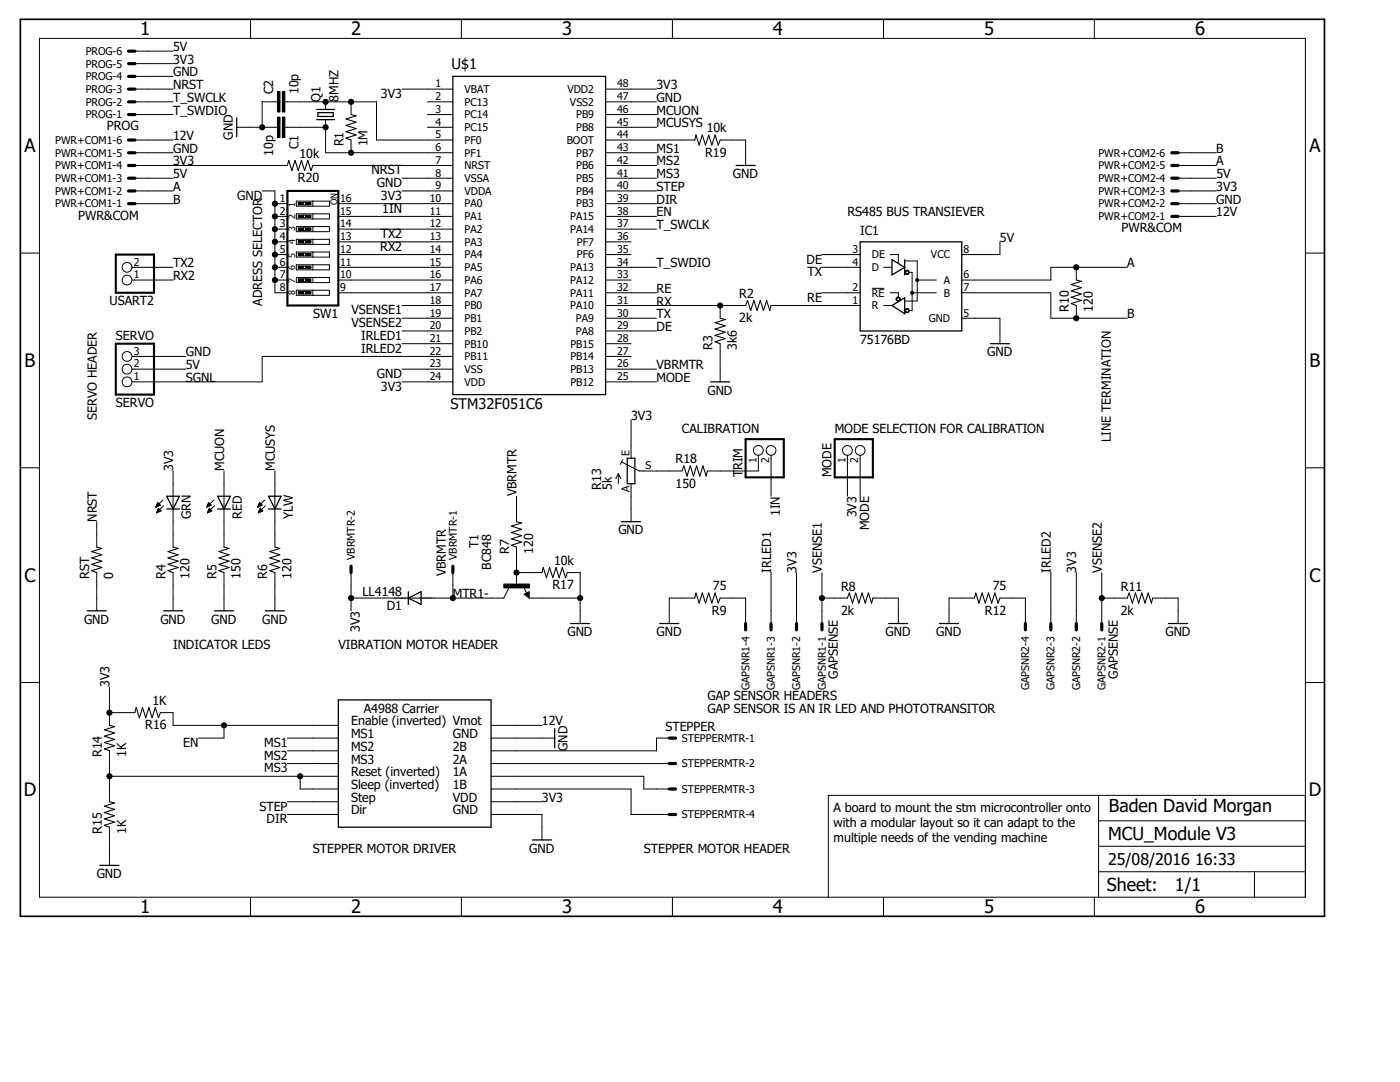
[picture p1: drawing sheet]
<svg xmlns="http://www.w3.org/2000/svg" width="279mm" height="216mm" viewBox="0 0 279 216" stroke-linecap="round" stroke-linejoin="round" font-family="sans-serif">
<path d="M3.5 3.5l261.2 179.9M264.7 3.5l-261.2 179.9" fill="none" stroke="#fff" stroke-width=".2"/>
<g fill="none" stroke="#000" stroke-width=".2">
<path d="M7.9 7.7h252.6v171.3h-252.6zM26.9 17.8h7.6M26.9 15.2h7.6M26.9 12.7h7.6M26.9 10.2h7.6M50 3.9v3.8M55.4 18.3h.5v4.1h-.5zM56.3 18.3h.6v4.1h-.6zM80.2 17.8h10.2M92.1 3.9v3.8M120.9 17.8h10.1M134.2 3.9v3.8"/>
<path d="M176.3 3.9v3.8M218.4 3.9v3.8M26.9 20.3h7.6M26.9 22.9h7.6M26.9 27.9h7.6M26.9 30.5h7.6M26.9 33h30.5M26.9 35.6h7.6M26.9 38.1h7.6M47.2 25.4h8.2M52.3 38.1h2.6v20.3h2.5M55.4 23.4h.5v4h-.5z"/>
<path d="M55.4 20.3h-3.1v5.1M56.3 23.4h.6v4h-.6zM56.9 20.3h18.2v7.6h15.3M56.9 25.4h8.1M62.4 33h28M65 23.9v6.6h25.4M65 20.3v1.5M70.1 20.3v2.6M70.1 27.9v2.6M80.2 35.6h10.2M80.2 38.1h10.2M85.3 20.3h5.1"/>
<path d="M85.3 22.9h5.1M85.3 25.4h5.1M120.9 20.3h10.1M120.9 22.9h10.1M120.9 25.4h10.1M120.9 27.9h17.7M120.9 30.5h10.1M120.9 33h10.1M120.9 35.6h10.1M120.9 38.1h10.1M143.7 27.9h5.1v5.1M235.1 30.5h7.6"/>
<path d="M235.1 33h7.6M235.1 35.6h7.6M235.1 38.1h7.6M4.1 50.5h3.8M26.4 53.3h8.1M26.4 55.9h8.1M26.9 40.6h7.6M54.9 40.6h2.5M54.9 43.2h2.5M54.9 45.7h2.5M54.9 48.3h2.5M54.9 50.8h2.5"/>
<path d="M54.9 53.3h2.5M54.9 55.9h2.5M59.1 57.9h6.6v1h-6.6zM59.1 40.1h6.6v1h-6.6zM59.1 42.7h6.6v1h-6.6zM59.1 45.2h6.6v1h-6.6zM59.1 47.8h6.6v1h-6.6zM59.1 50.3h6.6v1h-6.6zM59.1 52.8h6.6v1h-6.6zM59.1 55.4h6.6v1h-6.6zM59.5 58.2h1v.5h-1zM59.5 55.6h1v.5h-1z"/>
<path d="M59.5 53.1h1v.5h-1zM59.5 50.5h1v.6h-1zM59.5 48h1v.5h-1zM59.5 45.5h1v.5h-1zM59.5 42.9h1v.5h-1zM59.5 40.4h1v.5h-1zM60.5 58.7h.5M60.5 58.2h.5M60.5 56.1h.5M60.5 55.6h.5M60.5 53.6h.5M60.5 53.1h.5"/>
<path d="M60.5 51.1h.5M60.5 50.5h.5M60.5 48.5h.5M60.5 48h.5M60.5 46h.5M60.5 45.5h.5M60.5 43.4h.5M60.5 42.9h.5M60.5 40.9h.5M60.5 40.4h.5M61 58.2h1.1v.5h-1.1zM61 55.6h1.1v.5h-1.1z"/>
<path d="M61 53.1h1.1v.5h-1.1zM61 50.5h1.1v.6h-1.1zM61 48h1.1v.5h-1.1zM61 45.5h1.1v.5h-1.1zM61 42.9h1.1v.5h-1.1zM61 40.4h1.1v.5h-1.1zM62.4 40.1v1M62.4 42.7v1M62.4 45.2v1M62.4 47.8v1M62.4 50.3v1M62.4 52.8v1"/>
<path d="M62.4 55.4v1M62.4 57.9v1M67.5 40.6h22.9M67.5 43.2h22.9M67.5 45.7h22.9M67.5 48.3h22.9M67.5 50.8h22.9M67.5 53.3h22.9M67.5 55.9h22.9M67.5 58.4h22.9M120.9 40.6h10.1M120.9 43.2h10.1"/>
<path d="M120.9 45.7h10.1M120.9 48.3h5M120.9 50.8h5M120.9 53.3h10.1M120.9 55.9h5M120.9 58.4h10.1M164 50.8h7.7M164 53.3h7.7M164 58.4h7.7M174 57.5h2.5M176.4 53.3h1.5M177.6 50.8h1.7v1.7"/>
<path d="M177.6 58.4h1.7v.9M178.9 59.4l.5-.1 .3 .4-.1 .2-.5 .2-.3-.4 .4-.3h.2l.2 .3-.2 .3h-.2l-.4-.3zM180.6 52.1h2.4v8h-2.3M180.7 54.1l.5-.2 .3 .5-.1 .2-.5 .2-.3-.4 .3-.3h.2l.3 .3-.3 .3h-.2l-.3-.3zM181.4 54.4h.6v7.6h-.6M182 58.4h4.9M183 55.9h3.9M191.9 58.4h17.8v5.1h15.3M199.6 48.3v2.5h-7.7M214.8 53.3v2.6M225 53.3h-15.3v2.6h-17.8M235.1 40.6h7.6"/>
<path d="M235.1 43.2h7.6M260.5 50.5h3.8M26.4 71.1h10.7M26.4 73.7h10.7M80.2 61h10.2M80.2 63.5h10.2M80.2 66h10.2M80.2 68.6h10.2M80.2 73.7h10.2M80.2 76.2h10.2M90.4 71.1h-38.1v5.1h-25.9M120.9 61h27.9"/>
<path d="M120.9 63.5h10.1M120.9 66h10.1M120.9 68.6h5M120.9 71.1h5M120.9 73.7h10.1M120.9 76.2h10.1M143.7 61v2.5M143.7 68.6v7.6M153.9 61h17.8M176.4 61h1.6M180.7 61.7l.5-.1 .3 .4-.1 .2-.5 .2-.3-.4 .3-.3h.2l.3 .3-.3 .3h-.2l-.3-.3zM191.9 63.5h7.7v5.1"/>
<path d="M214.8 61v2.5M4.1 93.3h3.8M32.5 99.8l-1.4 1.4M34.5 94v15.2M42.7 99.8l-1.4 1.4M44.7 94v15.2M52.8 99.8l-1.4 1.4M54.9 94v15.2M103.1 99v5.1M123.4 94.5v2M123.4 94.5l-.5 1M123.4 94.5l.5 1"/>
<path d="M124.1 92.2l3.5 1.8h8.5M124.2 91.7l-.4 1M125.9 83.8v7.6M125.9 96.5v7.6M151.3 90.8v3.2h-10.1M153.9 90.8v8.2M169.1 90.8v8.2M171.7 90.8v8.2M260.5 93.3h3.8M19.3 104.1v5.1M19.3 114.3v7.6M31.1 101.2h.1"/>
<path d="M31.2 101h.2M31.2 101h.4M31.2 100.9h.6M31.2 102.3h.1M31.3 100.8h.7M31.3 102.2h.2M31.3 100.7h.6M31.3 100.6h.5M31.3 102.2h.4M31.4 100.5h.3M31.4 102.1h.5M31.4 100.5h.2"/>
<path d="M31.4 101.9h.7M31.4 101.9h.6M31.5 100.4h.1M31.5 101.8h.5M31.5 101.7h.3M31.5 101.6h.2M31.6 101.5h.1M32 100.8l-.5-.5-.4 .9M32 100.8l-.9 .4M32.1 101.9l-.5-.5-.4 .9M32.1 101.9l-.9 .4M32.6 100.9l-1.4 1.4"/>
<path d="M34.5 114.3v7.6M41.3 101.2h.1M41.3 101h.3M41.4 101h.3M41.4 100.9h.6M41.4 102.3h.1M41.4 100.8h.7M41.4 100.7h.6M41.4 102.2h.3M41.5 100.6h.5M41.5 102.2h.4M41.5 100.5h.4"/>
<path d="M41.5 102.1h.6M41.5 101.9h.8M41.6 100.5h.2M41.6 101.9h.6M41.6 100.4h.1M41.6 101.8h.5M41.7 101.7h.3M41.7 100.3l.5 .5-.9 .4zM41.7 101.6h.2M41.7 101.5h.1M42.3 101.9l-.5-.5-.4 .9M42.3 101.9l-.9 .4"/>
<path d="M42.8 100.9l-1.4 1.4M44.7 114.3v7.6M51.4 101.2h.1M51.5 101h.2M51.5 101h.4M51.6 100.9h.5M51.6 102.3h.1M51.6 100.8h.7M51.6 100.7h.6M51.6 102.2h.2M51.6 100.6h.5M51.6 102.2h.4"/>
<path d="M51.6 102.1h.6M51.7 100.5h.3M51.7 101.9h.7M51.7 100.5h.2M51.7 101.9h.6M51.8 100.4h.1M51.8 101.8h.4M51.8 101.7h.4M51.8 100.3l.5 .5-.9 .4zM51.9 101.6h.2M51.9 101.5h.1M51.9 101.4l.6 .5-.9 .4z"/>
<path d="M53 100.9l-1.4 1.4M54.9 114.3v7.6M70.1 114.3v7.6M90.4 114.3v5M100.5 116.5h5.1v.8h-5.1zM101.6 117.3l-1.1 2h-30.4M103.1 109.2v7.6M103.1 114.3h5.1M104.5 117.1l.6 1.3M104.6 118.6l1-.5v1.2zM105.6 119.3h10.2M113.2 114.3h2.6v10.1"/>
<path d="M138.6 119.3h-5v5.1M143.7 119.3h5.1v5.1M153.9 114.3v10.1M159 114.3v10.1M164 119.3h5.1M164 114.3v10.1M174.2 119.3h5.1v5.1M194.5 119.3h-5.1v5.1M199.6 119.3h5v5.1M209.7 114.3v10.1M214.8 114.3v10.1M219.9 119.3h5.1"/>
<path d="M219.9 114.3v10.1M230 119.3h5.1v5.1M4.1 136.2h3.8M21.8 137.1v7.6M260.5 136.2h3.8M21.8 154.9h45.7M21.8 149.8v10.2M21.8 142.2h5.1M32 142.2h2.5v2.5h33M44.7 144.7v2.6h-5.1M57.4 147.3h10.1M57.4 149.8h10.1"/>
<path d="M57.4 152.4h10.1M57.4 160h10.1M59.9 154.9v2.5h7.6M98 144.7h10.2M98 147.3h12.7M98 152.4h35.6M98 154.9h30.5v2.5h5.1M98 157.4h27.9v5.1h7.7M98 160h10.2M133.6 147.3h-2.6v2.5h-33M219.2 158.7v20.3M260.5 158.7h-95.2v20.3"/>
<path d="M21.8 165.1v7.6M50 179v3.8M57.4 162.5h10.1M92.1 179v3.8M98 162.5h10.2v5.1M134.2 179v3.8M176.3 179v3.8M218.4 179v3.8M219.2 173.9h41.3M219.2 168.9h41.3M219.2 163.8h41.3M250.4 173.9v5.1"/>
<circle cx="52.3" cy="25.4" r=".51"/>
<circle cx="65" cy="20.3" r=".51"/>
<circle cx="65" cy="25.4" r=".51"/>
<circle cx="70.1" cy="20.3" r=".51"/>
<circle cx="70.1" cy="30.5" r=".51"/>
<circle cx="25.4" cy="53.3" r=".98"/>
<circle cx="25.4" cy="55.9" r=".98"/>
<circle cx="54.9" cy="43.2" r=".51"/>
<circle cx="54.9" cy="45.7" r=".51"/>
<circle cx="54.9" cy="50.8" r=".51"/>
<circle cx="54.9" cy="40.6" r=".51"/>
<circle cx="54.9" cy="48.3" r=".51"/>
<circle cx="54.9" cy="53.3" r=".51"/>
<circle cx="54.9" cy="55.9" r=".51"/>
<circle cx="182" cy="58.4" r=".3"/>
<circle cx="183" cy="55.9" r=".3"/>
<circle cx="214.8" cy="53.3" r=".51"/>
<circle cx="25.4" cy="73.7" r=".98"/>
<circle cx="25.4" cy="76.2" r=".98"/>
<circle cx="25.4" cy="71.1" r=".98"/>
<circle cx="143.7" cy="61" r=".51"/>
<circle cx="214.8" cy="63.5" r=".51"/>
<circle cx="151.3" cy="89.9" r=".98"/>
<circle cx="153.9" cy="89.9" r=".98"/>
<circle cx="169.1" cy="89.9" r=".98"/>
<circle cx="171.7" cy="89.9" r=".98"/>
<circle cx="70.1" cy="119.3" r=".51"/>
<circle cx="90.4" cy="119.3" r=".51"/>
<circle cx="103.1" cy="114.3" r=".51"/>
<circle cx="115.8" cy="119.3" r=".51"/>
<circle cx="164" cy="119.3" r=".51"/>
<circle cx="219.9" cy="119.3" r=".51"/>
<circle cx="21.8" cy="154.9" r=".51"/>
<circle cx="21.8" cy="142.2" r=".51"/>
<circle cx="44.7" cy="144.7" r=".51"/>
<circle cx="59.9" cy="154.9" r=".51"/>
</g>
<path d="M4.1 3.9h260.2v178.9h-260.2z" fill="none" stroke="#000" stroke-width=".34"/>
<g fill="none" stroke="#000" stroke-width=".25">
<path d="M90.4 15.2h30.5v63.5h-30.5zM47.2 23.5v3.8M63.2 21.8h3.6M63.2 23.9h3.6M63.5 22.5h3v.7h-3zM146.9 33h3.8M171.7 48.3h20.2v17.7h-20.2zM178 51.8l2.6 1.5-2.6 1.6zM180.6 51.8v3.1M141.8 76.2h3.8M178 61l2.6-1.6v3.2zM197.7 68.6h3.8"/>
<path d="M33.3 99h2.5l-1.3 2.6zM43.4 99h2.6l-1.3 2.6zM53.6 99h2.5l-1.2 2.6zM125.2 91.4h1.5v5.1h-1.5zM33.3 101.6h2.5M43.4 101.6h2.6M53.6 101.6h2.5M81.5 119.3l2.5-1.2v2.5zM81.5 118.1v2.5M105.5 118.3v.8l-.6-.5 .5-.3v.4l-.3-.1M124 104.1h3.8M17.4 121.9h3.8"/>
<path d="M32.6 121.9h3.8M42.8 121.9h3.8M53 121.9h3.7M67.5 139.7h30.5v25.4h-30.5zM113.9 124.4h3.8M131.7 124.4h3.8M177.4 124.4h3.7M187.5 124.4h3.8M233.2 124.4h3.8M110.7 145.4v3.8M19.9 172.7h3.8M106.3 167.6h3.8"/>
</g>
<g fill="none" stroke="#000" stroke-width=".64">
<path d="M25.7 17.8h1.2M25.7 15.2h1.2M25.7 12.7h1.2M25.7 10.2h1.2M25.7 38.1h1.2M25.7 35.6h1.2M25.7 33h1.2M25.7 30.5h1.2M25.7 22.9h1.2M25.7 20.3h1.2M25.7 27.9h1.2M233.8 38.1h1.3"/>
<path d="M233.8 35.6h1.3M233.8 33h1.3M233.8 30.5h1.3M25.7 40.6h1.2M233.8 40.6h1.3M233.8 43.2h1.3M70.1 113v1.3M90.4 113v1.3M148.8 124.4v1.3M153.9 124.4v1.3M159 124.4v1.3M164 124.4v1.3"/>
<path d="M204.6 124.4v1.3M209.7 124.4v1.3M214.8 124.4v1.3M219.9 124.4v1.3M133.6 147.3h1.2M133.6 152.4h1.2M133.6 157.4h1.2M133.6 162.5h1.2"/>
</g>
<g fill="none" stroke="#000" stroke-width=".21">
<path d="M57.4 33l.2-1 .7 2 .6-2 .6 2 .7-2 .6 2 .6-2 .7 2 .3-1M70.1 22.9l1 .2-2.1 .6 2.1 .7-2.1 .6 2.1 .7-2.1 .6 2.1 .6-2.1 .7 1.1 .3M138.6 27.9l.3-1 .6 2.1 .7-2.1 .6 2.1 .6-2.1 .7 2.1 .6-2.1 .6 2.1 .4-1.1M214.8 55.9l1 .2-2 .7 2 .6-2 .6 2 .7-2 .6 2 .6-2 .7 1 .4M143.7 63.5l1 .3-2 .6 2 .6-2 .7 2 .6-2 .6 2 .7-2 .6 1 .4M148.8 61l.4-1.1 .6 2.1 .7-2.1 .6 2.1 .6-2.1 .7 2.1 .6-2.1 .6 2.1 .3-1M136.1 94l.4-1 .6 2 .7-2 .6 2 .6-2 .7 2 .6-2 .6 2 .3-1M19.3 109.2l1 .2-2 .7 2 .6-2 .6 2 .7-2 .6 2 .6-2 .7 1 .4M34.5 109.2l1.1 .2-2.1 .7 2.1 .6-2.1 .6 2.1 .7-2.1 .6 2.1 .6-2.1 .7 1 .4M44.7 109.2l1 .2-2 .7 2 .6-2 .6 2 .7-2 .6 2 .6-2 .7 1 .4M54.9 109.2l.9 .2-2 .7 2 .6-2 .6 2 .7-2 .6 2 .6-2 .7 1.1 .4M103.1 104.1l1 .3-2 .6 2 .6-2 .7 2 .6-2 .6 2 .7-2 .6 1 .4"/>
<path d="M108.2 114.3l.2-1.1 .7 2.1 .6-2.1 .6 2.1 .7-2.1 .6 2.1 .6-2.1 .7 2.1 .3-1M138.6 119.3l.3-1 .6 2.1 .7-2.1 .6 2.1 .6-2.1 .7 2.1 .6-2.1 .6 2.1 .4-1.1M169.1 119.3l.4-1 .6 2.1 .7-2.1 .6 2.1 .6-2.1 .7 2.1 .6-2.1 .6 2.1 .3-1.1M194.5 119.3l.2-1 .7 2.1 .6-2.1 .6 2.1 .7-2.1 .6 2.1 .6-2.1 .7 2.1 .4-1.1M225 119.3l.3-1 .7 2.1 .6-2.1 .6 2.1 .7-2.1 .6 2.1 .7-2.1 .6 2.1 .2-1.1M21.8 144.7l1.1 .3-2.1 .6 2.1 .7-2.1 .6 2.1 .6-2.1 .7 2.1 .6-2.1 .6 1 .4M21.8 160l1.1 .2-2.1 .7 2.1 .6-2.1 .6 2.1 .7-2.1 .6 2.1 .6-2.1 .7 1 .4M26.9 142.2l.3-1 .6 2 .6-2 .7 2 .6-2 .7 2 .6-2 .6 2 .4-1"/>
</g>
<g fill="#000">
<path d="M55.4 18.3h.5v4.1h-.5z" fill-rule="evenodd"/>
<path d="M56.3 18.3h.6v4.1h-.6z" fill-rule="evenodd"/>
<path d="M55.4 23.4h.5v4h-.5z" fill-rule="evenodd"/>
<path d="M56.3 23.4h.6v4h-.6z" fill-rule="evenodd"/>
<path d="M59.5 58.2h1v.5h-1z" fill-rule="evenodd"/>
<path d="M59.5 55.6h1v.5h-1z" fill-rule="evenodd"/>
<path d="M59.5 53.1h1v.5h-1z" fill-rule="evenodd"/>
<path d="M59.5 50.5h1v.6h-1z" fill-rule="evenodd"/>
<path d="M59.5 48h1v.5h-1z" fill-rule="evenodd"/>
<path d="M59.5 45.5h1v.5h-1z" fill-rule="evenodd"/>
<path d="M59.5 42.9h1v.5h-1z" fill-rule="evenodd"/>
<path d="M59.5 40.4h1v.5h-1z" fill-rule="evenodd"/>
<path d="M61 58.2h1.1v.5h-1.1z" fill-rule="evenodd"/>
<path d="M61 55.6h1.1v.5h-1.1z" fill-rule="evenodd"/>
<path d="M61 53.1h1.1v.5h-1.1z" fill-rule="evenodd"/>
<path d="M61 50.5h1.1v.6h-1.1z" fill-rule="evenodd"/>
<path d="M61 48h1.1v.5h-1.1z" fill-rule="evenodd"/>
<path d="M61 45.5h1.1v.5h-1.1z" fill-rule="evenodd"/>
<path d="M61 42.9h1.1v.5h-1.1z" fill-rule="evenodd"/>
<path d="M61 40.4h1.1v.5h-1.1z" fill-rule="evenodd"/>
<path d="M178.9 59.4l.5-.1 .3 .4-.1 .2-.5 .2-.3-.4 .4-.3h.2l.2 .3-.2 .3h-.2l-.4-.3z" fill-rule="evenodd"/>
<path d="M180.7 54.1l.5-.2 .3 .5-.1 .2-.5 .2-.3-.4 .3-.3h.2l.3 .3-.3 .3h-.2l-.3-.3z" fill-rule="evenodd"/>
<path d="M180.7 61.7l.5-.1 .3 .4-.1 .2-.5 .2-.3-.4 .3-.3h.2l.3 .3-.3 .3h-.2l-.3-.3z" fill-rule="evenodd"/>
<path d="M100.5 116.5h5.1v.8h-5.1z" fill-rule="evenodd"/>
<circle cx="52.3" cy="25.4" r=".51"/>
<circle cx="65" cy="20.3" r=".51"/>
<circle cx="65" cy="25.4" r=".51"/>
<circle cx="70.1" cy="20.3" r=".51"/>
<circle cx="70.1" cy="30.5" r=".51"/>
<circle cx="54.9" cy="43.2" r=".51"/>
<circle cx="54.9" cy="45.7" r=".51"/>
<circle cx="54.9" cy="50.8" r=".51"/>
<circle cx="54.9" cy="40.6" r=".51"/>
<circle cx="54.9" cy="48.3" r=".51"/>
<circle cx="54.9" cy="53.3" r=".51"/>
<circle cx="54.9" cy="55.9" r=".51"/>
<circle cx="182" cy="58.4" r=".3"/>
<circle cx="183" cy="55.9" r=".3"/>
<circle cx="214.8" cy="53.3" r=".51"/>
<circle cx="143.7" cy="61" r=".51"/>
<circle cx="214.8" cy="63.5" r=".51"/>
<circle cx="70.1" cy="119.3" r=".51"/>
<circle cx="90.4" cy="119.3" r=".51"/>
<circle cx="103.1" cy="114.3" r=".51"/>
<circle cx="115.8" cy="119.3" r=".51"/>
<circle cx="164" cy="119.3" r=".51"/>
<circle cx="219.9" cy="119.3" r=".51"/>
<circle cx="21.8" cy="154.9" r=".51"/>
<circle cx="21.8" cy="142.2" r=".51"/>
<circle cx="44.7" cy="144.7" r=".51"/>
<circle cx="59.9" cy="154.9" r=".51"/>
</g>
<path d="M57.4 38.1h10.1v22.9h-10.1zM23.1 50.8h7.6v7.6h-7.6zM23.1 68.6h7.6v10.1h-7.6zM148.8 87.6h7.6v7.6h-7.6zM166.6 87.6h7.6v7.6h-7.6z" fill="none" stroke="#000" stroke-width=".42"/>
<g font-size="3.7">
<text x="27.9" y="7.1">1</text>
<text x="70.1" y="7.1">2</text>
<text x="112.2" y="7.1">3</text>
<text x="154.3" y="7.1">4</text>
<text x="196.4" y="7.1">5</text>
<text x="238.5" y="7.1">6</text>
<text x="4.9" y="30.4">A</text>
<text x="261.3" y="30.4">A</text>
<text x="4.9" y="73.2">B</text>
<text x="261.4" y="73.2">B</text>
<text x="4.9" y="116.1">C</text>
<text x="261.3" y="116.1">C</text>
<text x="4.7" y="158.9">D</text>
<text x="261.2" y="158.9">D</text>
<text x="27.9" y="182.2">1</text>
<text x="70.1" y="182.2">2</text>
<text x="112.2" y="182.2">3</text>
<text x="154.3" y="182.2">4</text>
<text x="196.4" y="182.2">5</text>
<text x="238.5" y="182.2">6</text>
</g>
<g font-size="3.6">
<text x="221.2" y="167.6">MCU_Module V3</text>
<text x="221.3" y="162">Baden David Morgan</text>
<text x="220.9" y="177.9">Sheet:</text>
<text x="234.5" y="177.8">1/1</text>
</g>
<text font-size="3.2" x="221.1" y="172.7">25/08/2016 16:33</text>
<g font-size="2.9">
<text x="90.1" y="13.8">U$1</text>
<text x="89.9" y="81.5">STM32F051C6</text>
</g>
<g font-size="2.5">
<text x="34.5" y="10.2">5V</text>
<text x="34.5" y="15.2">GND</text>
<text x="34.5" y="17.8">NRST</text>
<text x="34.5" y="12.7">3V3</text>
<text x="131" y="17.8">3V3</text>
<text x="34.5" y="22.9">T_SWDIO</text>
<text x="34.5" y="20.3">T_SWCLK</text>
<text x="54.5" y="18.8" transform="rotate(-90 54.5 18.8)">C2</text>
<text x="59.6" y="18.8" transform="rotate(-90 59.6 18.8)">10p</text>
<text x="64" y="20.3" transform="rotate(-90 64 20.3)">Q1</text>
<text x="67.5" y="20.3" transform="rotate(-90 67.5 20.3)">8MHZ</text>
<text x="76" y="19.6">3V3</text>
<text x="131" y="20.3">GND</text>
<text x="131" y="22.9">MCUON</text>
<text x="21.3" y="26">PROG</text>
<text x="34.5" y="27.9">12V</text>
<text x="46.5" y="27.9" transform="rotate(-90 46.5 27.9)">GND</text>
<text x="59.6" y="29.8" transform="rotate(-90 59.6 29.8)">C1</text>
<text x="68.6" y="29.2" transform="rotate(-90 68.6 29.2)">R1</text>
<text x="73.4" y="29.2" transform="rotate(-90 73.4 29.2)">1M</text>
<text x="131" y="25.4">MCUSYS</text>
<text x="141.1" y="26.4">10k</text>
<text x="34.5" y="30.5">GND</text>
<text x="34.5" y="33">3V3</text>
<text x="34.5" y="35.6">5V</text>
<text x="54.5" y="31" transform="rotate(-90 54.5 31)">10p</text>
<text x="59.8" y="31.5">10k</text>
<text x="74.2" y="34.8">NRST</text>
<text x="131" y="35.6">MS3</text>
<text x="131" y="33">MS2</text>
<text x="131" y="30.5">MS1</text>
<text x="140.7" y="31.2">R19</text>
<text x="146.3" y="35.6">GND</text>
<text x="242.7" y="30.5">B</text>
<text x="242.7" y="33">A</text>
<text x="242.8" y="35.6">5V</text>
<text x="34.5" y="40.6">B</text>
<text x="34.5" y="38.1">A</text>
<text x="47.3" y="39.9">GND</text>
<text x="59.4" y="36.3">R20</text>
<text x="75.2" y="37.3">GND</text>
<text x="76" y="39.9">3V3</text>
<text x="131" y="40.6">DIR</text>
<text x="131" y="38.1">STEP</text>
<text x="242.7" y="40.6">GND</text>
<text x="242.7" y="38.1">3V3</text>
<text x="15.6" y="43.8">PWR&amp;COM</text>
<text x="76" y="47.5">TX2</text>
<text x="76.3" y="42.4">1IN</text>
<text x="131" y="45.7">T_SWCLK</text>
<text x="131" y="43.2">EN</text>
<text x="169.1" y="43.2">RS485 BUS TRANSIEVER</text>
<text x="171.7" y="47">IC1</text>
<text x="223.8" y="46.4">PWR&amp;COM</text>
<text x="242.7" y="43.2">12V</text>
<text x="34.5" y="53.3">TX2</text>
<text x="75.9" y="50">RX2</text>
<text x="131" y="53.3">T_SWDIO</text>
<text x="161" y="52.6">DE</text>
<text x="199.6" y="48.3">5V</text>
<text x="225" y="53.3">A</text>
<text x="34.5" y="55.9">RX2</text>
<text x="131" y="58.4">RE</text>
<text x="147.5" y="59.5">R2</text>
<text x="161.2" y="55.1">TX</text>
<text x="21.8" y="60.8">USART2</text>
<text x="52.3" y="61" transform="rotate(-90 52.3 61)">ADRESS SELECTOR</text>
<text x="62.5" y="63.4">SW1</text>
<text x="70.1" y="62.7">VSENSE1</text>
<text x="70.1" y="65.3">VSENSE2</text>
<text x="131" y="61">RX</text>
<text x="131" y="63.5">TX</text>
<text x="147.5" y="64.3">2k</text>
<text x="161.1" y="60.2">RE</text>
<text x="213.3" y="62.2" transform="rotate(-90 213.3 62.2)">R10</text>
<text x="218.1" y="62.2" transform="rotate(-90 218.1 62.2)">120</text>
<text x="225" y="63.5">B</text>
<text x="23.1" y="67.8">SERVO</text>
<text x="37.1" y="71.1">GND</text>
<text x="72.1" y="67.8">IRLED1</text>
<text x="72.1" y="70.4">IRLED2</text>
<text x="131" y="66">DE</text>
<text x="142.2" y="69.9" transform="rotate(-90 142.2 69.9)">R3</text>
<text x="147" y="69.9" transform="rotate(-90 147 69.9)">3k6</text>
<text x="171.7" y="68.6">75176BD</text>
<text x="197" y="71.1">GND</text>
<text x="37.1" y="73.7">5V</text>
<text x="37.1" y="76.2">SGNL</text>
<text x="75.2" y="75.4">GND</text>
<text x="76" y="78">3V3</text>
<text x="131" y="73.7">VBRMTR</text>
<text x="131" y="76.2">MODE</text>
<text x="19.3" y="83.8" transform="rotate(-90 19.3 83.8)">SERVO HEADER</text>
<text x="23.1" y="81.2">SERVO</text>
<text x="125.9" y="83.8">3V3</text>
<text x="141.2" y="78.7">GND</text>
<text x="136.1" y="86.4">CALIBRATION</text>
<text x="166.6" y="86.4">MODE SELECTION FOR CALIBRATION</text>
<text x="221.7" y="88.2" transform="rotate(-90 221.7 88.2)">LINE TERMINATION</text>
<text x="34.5" y="94" transform="rotate(-90 34.5 94)">3V3</text>
<text x="44.7" y="94" transform="rotate(-90 44.7 94)">MCUON</text>
<text x="54.9" y="94" transform="rotate(-90 54.9 94)">MCUSYS</text>
<text x="134.8" y="92.5">R18</text>
<text x="148.2" y="95.3" transform="rotate(-90 148.2 95.3)">TRIM</text>
<text x="165.9" y="95.3" transform="rotate(-90 165.9 95.3)">MODE</text>
<text x="103.1" y="99.1" transform="rotate(-90 103.1 99.1)">VBRMTR</text>
<text x="120" y="97.8" transform="rotate(-90 120 97.8)">R13</text>
<text x="122.1" y="97.8" transform="rotate(-90 122.1 97.8)">5k</text>
<text x="134.8" y="97.3">150</text>
<text x="19.3" y="104.1" transform="rotate(-90 19.3 104.1)">NRST</text>
<text x="38.1" y="103.6" transform="rotate(-90 38.1 103.6)">GRN</text>
<text x="48.3" y="103.6" transform="rotate(-90 48.3 103.6)">RED</text>
<text x="58.4" y="103.6" transform="rotate(-90 58.4 103.6)">YLW</text>
<text x="123.4" y="106.6">GND</text>
<text x="155.7" y="103" transform="rotate(-90 155.7 103)">1IN</text>
<text x="170.9" y="103.3" transform="rotate(-90 170.9 103.3)">3V3</text>
<text x="173.4" y="105.8" transform="rotate(-90 173.4 105.8)">MODE</text>
<text x="95.5" y="109.4" transform="rotate(-90 95.5 109.4)">T1</text>
<text x="98" y="113.7" transform="rotate(-90 98 113.7)">BC848</text>
<text x="101.6" y="110.4" transform="rotate(-90 101.6 110.4)">R7</text>
<text x="106.4" y="110.4" transform="rotate(-90 106.4 110.4)">120</text>
<text x="110.6" y="112.7">10k</text>
<text x="17.8" y="115.5" transform="rotate(-90 17.8 115.5)">RST</text>
<text x="22.6" y="115.5" transform="rotate(-90 22.6 115.5)">0</text>
<text x="33" y="115.5" transform="rotate(-90 33 115.5)">R4</text>
<text x="37.8" y="115.5" transform="rotate(-90 37.8 115.5)">120</text>
<text x="43.2" y="115.5" transform="rotate(-90 43.2 115.5)">R5</text>
<text x="48" y="115.5" transform="rotate(-90 48 115.5)">150</text>
<text x="53.3" y="115.5" transform="rotate(-90 53.3 115.5)">R6</text>
<text x="58.2" y="115.5" transform="rotate(-90 58.2 115.5)">120</text>
<text x="72.3" y="118.8">LL4148</text>
<text x="89" y="115" transform="rotate(-90 89 115)">VBRMTR</text>
<text x="90.4" y="119.3">MTR1-</text>
<text x="110.2" y="117.6">R17</text>
<text x="142.3" y="117.8">75</text>
<text x="153.9" y="114.3" transform="rotate(-90 153.9 114.3)">IRLED1</text>
<text x="159" y="114.3" transform="rotate(-90 159 114.3)">3V3</text>
<text x="164" y="114.3" transform="rotate(-90 164 114.3)">VSENSE1</text>
<text x="167.9" y="117.9">R8</text>
<text x="198.1" y="117.8">75</text>
<text x="209.7" y="114.3" transform="rotate(-90 209.7 114.3)">IRLED2</text>
<text x="214.8" y="114.3" transform="rotate(-90 214.8 114.3)">3V3</text>
<text x="219.9" y="114.3" transform="rotate(-90 219.9 114.3)">VSENSE2</text>
<text x="223.7" y="117.9">R11</text>
<text x="16.8" y="124.4">GND</text>
<text x="32" y="124.4">GND</text>
<text x="42.2" y="124.4">GND</text>
<text x="52.3" y="124.4">GND</text>
<text x="77.2" y="121.6">D1</text>
<text x="142.1" y="122.6">R9</text>
<text x="167.9" y="122.6">2k</text>
<text x="196.6" y="122.6">R12</text>
<text x="223.7" y="122.6">2k</text>
<text x="34.5" y="129.5">INDICATOR LEDS</text>
<text x="67.5" y="129.5">VIBRATION MOTOR HEADER</text>
<text x="71.8" y="126.1" transform="rotate(-90 71.8 126.1)">3V3</text>
<text x="113.2" y="127">GND</text>
<text x="131" y="127">GND</text>
<text x="176.7" y="127">GND</text>
<text x="186.9" y="127">GND</text>
<text x="232.6" y="127">GND</text>
<text x="21.8" y="137.1" transform="rotate(-90 21.8 137.1)">3V3</text>
<text x="167.2" y="135.4" transform="rotate(-90 167.2 135.4)">GAPSENSE</text>
<text x="223.1" y="135.4" transform="rotate(-90 223.1 135.4)">GAPSENSE</text>
<text x="30.4" y="140.7">1K</text>
<text x="72.6" y="142.2">A4988 Carrier</text>
<text x="141.2" y="139.7">GAP SENSOR HEADERS</text>
<text x="141.2" y="142.2">GAP SENSOR IS AN IR LED AND PHOTOTRANSITOR</text>
<text x="29" y="145.5">R16</text>
<text x="36.6" y="149.1">EN</text>
<text x="52.7" y="149.1">MS1</text>
<text x="70.1" y="144.7">Enable (inverted) Vmot</text>
<text x="70.1" y="147.3">MS1</text>
<text x="70.1" y="149.8">MS2</text>
<text x="90.4" y="147.3">GND</text>
<text x="90.4" y="149.8">2B</text>
<text x="108.2" y="144.7">12V</text>
<text x="113.2" y="149.8" transform="rotate(-90 113.2 149.8)">GND</text>
<text x="132.8" y="145.9">STEPPER</text>
<text x="20.3" y="151.1" transform="rotate(-90 20.3 151.1)">R14</text>
<text x="25.1" y="151.1" transform="rotate(-90 25.1 151.1)">1K</text>
<text x="52.7" y="154.1">MS3</text>
<text x="52.7" y="151.6">MS2</text>
<text x="70.1" y="152.4">MS3</text>
<text x="70.1" y="154.9">Reset (inverted)</text>
<text x="90.4" y="152.4">2A</text>
<text x="90.4" y="154.9">1A</text>
<text x="51.8" y="161.8">STEP</text>
<text x="70.1" y="157.4">Sleep (inverted)</text>
<text x="70.1" y="160">Step</text>
<text x="90.4" y="160">VDD</text>
<text x="90.4" y="157.4">1B</text>
<text x="108.2" y="160">3V3</text>
<text x="20.3" y="166.3" transform="rotate(-90 20.3 166.3)">R15</text>
<text x="25.1" y="166.3" transform="rotate(-90 25.1 166.3)">1K</text>
<text x="53.2" y="164.3">DIR</text>
<text x="70.1" y="162.5">Dir</text>
<text x="90.4" y="162.5">GND</text>
<text x="166.3" y="162">A board to mount the stm microcontroller onto</text>
<text x="166.3" y="165">with a modular layout so it can adapt to the</text>
<text x="62.4" y="170.1">STEPPER MOTOR DRIVER</text>
<text x="105.6" y="170.1">GND</text>
<text x="128.5" y="170.1">STEPPER MOTOR HEADER</text>
<text x="166.3" y="168">multiple needs of the vending machine</text>
<text x="19.3" y="175.2">GND</text>
</g>
<g font-size="2.1">
<text x="17.1" y="11">PROG-6</text>
<text x="17.1" y="16">PROG-4</text>
<text x="17.1" y="13.5">PROG-5</text>
<text x="86.9" y="17.4">1</text>
<text x="123.2" y="17.4">48</text>
<text x="17.1" y="23.6">PROG-1</text>
<text x="17.1" y="21.1">PROG-2</text>
<text x="17.1" y="18.5">PROG-3</text>
<text x="86.9" y="20">2</text>
<text x="86.9" y="22.5">3</text>
<text x="92.7" y="18.5">VBAT</text>
<text x="92.7" y="21.1">PC13</text>
<text x="92.7" y="23.6">PC14</text>
<text x="113.2" y="18.5">VDD2</text>
<text x="113.7" y="21.1">VSS2</text>
<text x="115" y="23.6">PB9</text>
<text x="123.2" y="22.5">46</text>
<text x="123.2" y="20">47</text>
<text x="11" y="28.7">PWR+COM1-6</text>
<text x="86.9" y="25.1">4</text>
<text x="86.9" y="27.6">5</text>
<text x="92.7" y="26.2">PC15</text>
<text x="92.7" y="28.7">PF0</text>
<text x="113.1" y="28.7">BOOT</text>
<text x="115" y="26.2">PB8</text>
<text x="123.2" y="27.6">44</text>
<text x="123.2" y="25.1">45</text>
<text x="11" y="33.8">PWR+COM1-4</text>
<text x="11" y="31.2">PWR+COM1-5</text>
<text x="86.9" y="30.1">6</text>
<text x="86.9" y="32.7">7</text>
<text x="86.9" y="35.2">8</text>
<text x="92.7" y="31.2">PF1</text>
<text x="92.7" y="33.8">NRST</text>
<text x="115" y="33.8">PB6</text>
<text x="115" y="31.2">PB7</text>
<text x="123.2" y="35.2">41</text>
<text x="123.2" y="32.7">42</text>
<text x="123.2" y="30.1">43</text>
<text x="219.2" y="33.8">PWR+COM2-5</text>
<text x="219.2" y="31.2">PWR+COM2-6</text>
<text x="11" y="41.4">PWR+COM1-1</text>
<text x="11" y="38.9">PWR+COM1-2</text>
<text x="11" y="36.3">PWR+COM1-3</text>
<text x="55.9" y="40.3">1</text>
<text x="67.9" y="40.3">16</text>
<text x="85.8" y="40.3">10</text>
<text x="86.9" y="37.8">9</text>
<text x="92.7" y="36.3">VSSA</text>
<text x="92.7" y="38.9">VDDA</text>
<text x="92.7" y="41.4">PA0</text>
<text x="115" y="41.4">PB3</text>
<text x="115" y="38.9">PB4</text>
<text x="115" y="36.3">PB5</text>
<text x="123.2" y="40.3">39</text>
<text x="123.2" y="37.8">40</text>
<text x="219.2" y="41.4">PWR+COM2-2</text>
<text x="219.2" y="38.9">PWR+COM2-3</text>
<text x="219.2" y="36.3">PWR+COM2-4</text>
<text x="55.9" y="42.8">2</text>
<text x="55.9" y="45.4">3</text>
<text x="55.9" y="47.9">4</text>
<text x="67.9" y="47.9">13</text>
<text x="67.9" y="45.4">14</text>
<text x="67.9" y="42.8">15</text>
<text x="85.8" y="42.8">11</text>
<text x="85.8" y="45.4">12</text>
<text x="85.8" y="47.9">13</text>
<text x="92.7" y="43.9">PA1</text>
<text x="92.7" y="46.5">PA2</text>
<text x="113.8" y="46.5">PA14</text>
<text x="113.8" y="43.9">PA15</text>
<text x="123.2" y="47.9">36</text>
<text x="123.2" y="45.4">37</text>
<text x="123.2" y="42.8">38</text>
<text x="219.2" y="43.9">PWR+COM2-1</text>
<text x="26.7" y="53">2</text>
<text x="55.9" y="50.5">5</text>
<text x="55.9" y="53">6</text>
<text x="67.9" y="53">11</text>
<text x="67.9" y="50.5">12</text>
<text x="85.8" y="50.5">14</text>
<text x="85.8" y="53">15</text>
<text x="92.7" y="49">PA3</text>
<text x="92.7" y="51.6">PA4</text>
<text x="115.1" y="51.6">PF6</text>
<text x="115.1" y="49">PF7</text>
<text x="123.2" y="53">34</text>
<text x="123.2" y="50.5">35</text>
<text x="170.1" y="50.5">3</text>
<text x="170.1" y="53">4</text>
<text x="174" y="51.6">DE</text>
<text x="185.8" y="51.6">VCC</text>
<text x="192.3" y="50.5">8</text>
<text x="26.7" y="55.5">1</text>
<text x="55.9" y="55.5">7</text>
<text x="55.9" y="58.1">8</text>
<text x="67.9" y="58.1">9</text>
<text x="67.9" y="55.5">10</text>
<text x="85.8" y="55.5">16</text>
<text x="85.8" y="58.1">17</text>
<text x="92.7" y="54.1">PA5</text>
<text x="92.7" y="56.6">PA6</text>
<text x="92.7" y="59.2">PA7</text>
<text x="113.8" y="59.2">PA11</text>
<text x="113.8" y="56.6">PA12</text>
<text x="113.8" y="54.1">PA13</text>
<text x="123.2" y="58.1">32</text>
<text x="123.2" y="55.5">33</text>
<text x="170.1" y="58.1">2</text>
<text x="174" y="59.2">RE</text>
<text x="174" y="54.1">D</text>
<text x="188.3" y="56.6">A</text>
<text x="188.4" y="59.2">B</text>
<text x="192.3" y="55.5">6</text>
<text x="192.3" y="58.1">7</text>
<text x="85.8" y="60.6">18</text>
<text x="85.8" y="63.2">19</text>
<text x="85.8" y="65.7">20</text>
<text x="92.7" y="61.7">PB0</text>
<text x="92.7" y="64.3">PB1</text>
<text x="113.8" y="61.7">PA10</text>
<text x="114.9" y="64.3">PA9</text>
<text x="123.2" y="65.7">29</text>
<text x="123.2" y="63.2">30</text>
<text x="123.2" y="60.6">31</text>
<text x="170.1" y="60.6">1</text>
<text x="174" y="61.7">R</text>
<text x="185.4" y="64.3">GND</text>
<text x="192.3" y="63.2">5</text>
<text x="26.7" y="70.7">3</text>
<text x="85.8" y="68.2">21</text>
<text x="85.8" y="70.7">22</text>
<text x="92.7" y="66.8">PB2</text>
<text x="92.7" y="69.3">PB10</text>
<text x="92.7" y="71.9">PB11</text>
<text x="113.8" y="71.9">PB14</text>
<text x="113.8" y="69.3">PB15</text>
<text x="114.9" y="66.8">PA8</text>
<text x="123.2" y="70.7">27</text>
<text x="123.2" y="68.2">28</text>
<text x="26.7" y="75.8">1</text>
<text x="26.7" y="73.3">2</text>
<text x="85.8" y="73.3">23</text>
<text x="85.8" y="75.8">24</text>
<text x="92.7" y="74.4">VSS</text>
<text x="92.7" y="77">VDD</text>
<text x="113.8" y="77">PB12</text>
<text x="113.8" y="74.4">PB13</text>
<text x="123.2" y="75.8">25</text>
<text x="123.2" y="73.3">26</text>
<text x="125.6" y="91.1" transform="rotate(-90 125.6 91.1)">E</text>
<text x="128.8" y="93.6">S</text>
<text x="151" y="92.4" transform="rotate(-90 151 92.4)">1</text>
<text x="153.5" y="92.4" transform="rotate(-90 153.5 92.4)">2</text>
<text x="168.7" y="92.4" transform="rotate(-90 168.7 92.4)">1</text>
<text x="171.3" y="92.4" transform="rotate(-90 171.3 92.4)">2</text>
<text x="125.6" y="98.1" transform="rotate(-90 125.6 98.1)">A</text>
<text x="70.8" y="111.7" transform="rotate(-90 70.8 111.7)">VBRMTR-2</text>
<text x="91.1" y="111.7" transform="rotate(-90 91.1 111.7)">VBRMTR-1</text>
<text x="149.6" y="137.8" transform="rotate(-90 149.6 137.8)">GAPSNR1-4</text>
<text x="154.6" y="137.8" transform="rotate(-90 154.6 137.8)">GAPSNR1-3</text>
<text x="159.7" y="137.8" transform="rotate(-90 159.7 137.8)">GAPSNR1-2</text>
<text x="164.8" y="137.8" transform="rotate(-90 164.8 137.8)">GAPSNR1-1</text>
<text x="205.4" y="137.8" transform="rotate(-90 205.4 137.8)">GAPSNR2-4</text>
<text x="210.5" y="137.8" transform="rotate(-90 210.5 137.8)">GAPSNR2-3</text>
<text x="215.6" y="137.8" transform="rotate(-90 215.6 137.8)">GAPSNR2-2</text>
<text x="220.6" y="137.8" transform="rotate(-90 220.6 137.8)">GAPSNR2-1</text>
<text x="136.1" y="148">STEPPERMTR-1</text>
<text x="136.1" y="153.1">STEPPERMTR-2</text>
<text x="136.1" y="158.2">STEPPERMTR-3</text>
<text x="136.1" y="163.3">STEPPERMTR-4</text>
</g>
<g font-size="1.8">
<text x="58.9" y="41.4" transform="rotate(-90 58.9 41.4)">1</text>
<text x="67.3" y="40.9" transform="rotate(-90 67.3 40.9)">ON</text>
<text x="58.9" y="46.2" transform="rotate(-90 58.9 46.2)">3</text>
<text x="58.9" y="43.6" transform="rotate(-90 58.9 43.6)">2</text>
<text x="58.9" y="53.9" transform="rotate(-90 58.9 53.9)">6</text>
<text x="58.9" y="51.4" transform="rotate(-90 58.9 51.4)">5</text>
<text x="58.9" y="48.7" transform="rotate(-90 58.9 48.7)">4</text>
<text x="58.9" y="58.9" transform="rotate(-90 58.9 58.9)">8</text>
<text x="58.9" y="56.5" transform="rotate(-90 58.9 56.5)">7</text>
</g>
<g font-size=".6">
<text x="78.6" y="119.6">SpiceOrder 2</text>
<text x="83.7" y="119.6">SpiceOrder 1</text>
</g>
</svg>
